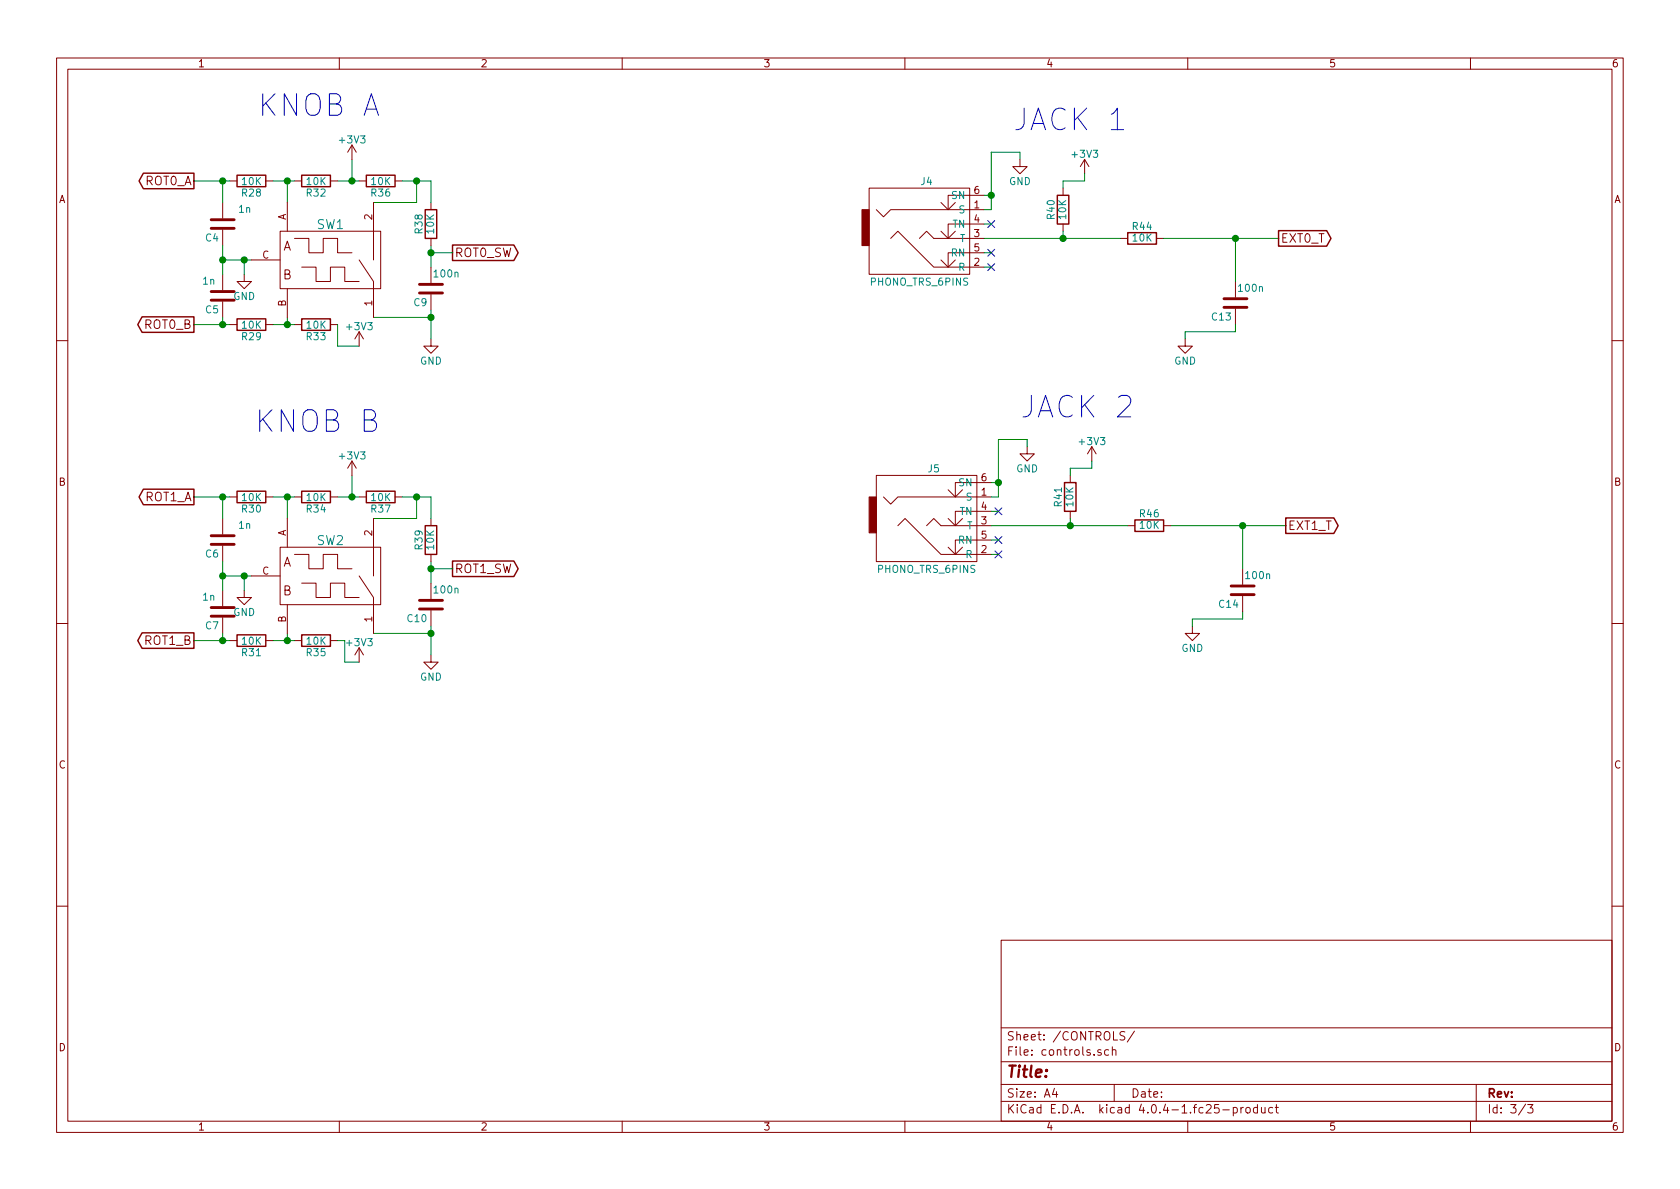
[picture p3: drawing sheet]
<svg xmlns="http://www.w3.org/2000/svg" width="297mm" height="210mm" viewBox="0 0 297 210" stroke-linecap="round" stroke-linejoin="round" font-family="sans-serif">
<g fill="none" stroke="#840000" stroke-width=".18">
<path d="M10 10.3h277v189.9h-277zM12 12.2h273v186.1h-273zM60 10.3v1.9M110 10.3v1.9M160 10.3v1.9M210 10.3v1.9M260 10.3v1.9M39.4 35.8v2.8M40.6 32h1.3M47 32h1.3M50.8 35.8v5.1M52.1 32h1.2"/>
<path d="M58.4 32h1.3M62.2 25.6l-.7 1.3M62.2 25.6v2.6M62.2 25.6l.8 1.3M63.5 32h1.3M66 35.8v10.2M69.8 32h1.3M76.2 35.8v1.3M153.7 33.3h17.7v15.2h-17.7zM154.9 37.1l1.3 1.2 1.3-1.2h16.5M166.4 35.8l1.2 1.3 1.3-1.3M174 39.6h-6.4v2.6"/>
<path d="M174 34.5h-6.4v2.6M180.3 28.2v1.3h1.3l-1.3 1.2-1.2-1.2h1.2M188 33.3v1.2M188 39.6v1.3M191.8 28.2l-.8 1.3M191.8 28.2v2.5M191.8 28.2l.7 1.3M39.4 40.6v2.8M39.4 48.5v2.8M39.4 53.3v2.8M40.6 57.4h1.3M43.2 48.5v1.3h1.2l-1.2 1.2-1.3-1.2h1.3"/>
<path d="M44.4 46h5.1M47 57.4h1.3M49.5 40.9h17.8v10.1h-17.8zM50.8 51v5.1M52.1 42.2h2.5v2.5h2.5v-2.5h2.6v2.5h2.5M52.1 57.4h1.2M53.3 47.2h2.6v2.6h2.5v-2.6h2.6v2.6h2.5M58.4 57.4h1.3M63.5 46l2.5 3.8v6.3M63.5 58.7l-.8 1.2M63.5 58.7v2.5M63.5 58.7l.8 1.2"/>
<path d="M76.2 59.9v1.3h1.3l-1.3 1.3-1.3-1.3h1.3M76.2 42.2v1.2M76.2 47.2v2.8M76.2 52.1v2.8M157.5 42.2l1.2-1.3 6.4 6.3h8.9M162.6 42.2l1.2-1.3 1.3 1.3h8.9M166.4 46l1.2 1.2 1.3-1.2M166.4 40.9l1.2 1.3 1.3-1.3M174 44.7h-6.4v2.5M198.1 42.2h1.3M204.5 42.2h1.2M209.5 59.9v1.3h1.3l-1.3 1.3-1.2-1.3h1.2"/>
<path d="M218.4 49.8v2.8M218.4 54.6v2.8M10 60.2h2M181.6 79v1.3h1.3l-1.3 1.2-1.3-1.2h1.3M193 79l-.7 1.3M193 79v2.5M193 79l.8 1.3M285 60.2h2M39.4 91.7v2.8M39.4 96.5v2.8M40.6 87.9h1.3M47 87.9h1.3"/>
<path d="M49.5 96.8h17.8v10.1h-17.8zM50.8 91.7v5.1M52.1 98h2.5v2.6h2.5v-2.6h2.6v2.6h2.5M52.1 87.9h1.2M58.4 87.9h1.3M62.2 81.5v2.6M62.2 81.5l-.7 1.3M62.2 81.5l.8 1.3M63.5 87.9h1.3M66 91.7v10.1M69.8 87.9h1.3M76.2 91.7v1.3"/>
<path d="M76.2 98v1.3M154.9 84.1h17.8v15.2h-17.8zM156.2 87.9l1.3 1.2 1.2-1.2h16.6M158.7 93l1.3-1.3 6.4 6.3h8.9M163.8 93l1.3-1.3 1.3 1.3h8.9M167.6 96.8l1.3 1.2 1.3-1.2M167.6 91.7l1.3 1.3 1.3-1.3M167.6 86.6l1.3 1.3 1.3-1.3M175.3 95.5h-6.4v2.5M175.3 90.4h-6.4v2.6M175.3 85.3h-6.4v2.6M189.2 84.1v1.2"/>
<path d="M189.2 90.4v1.3M199.4 93h1.3M205.7 93h1.3M10 110.3h2M39.4 104.4v2.8M39.4 109.2v2.8M40.6 113.3h1.3M43.2 104.4v1.3h1.2l-1.2 1.2-1.3-1.2h1.3M44.4 101.8h5.1M47 113.3h1.3M50.8 106.9v5.1M52.1 113.3h1.2"/>
<path d="M53.3 103.1h2.6v2.6h2.5v-2.6h2.6v2.6h2.5M58.4 113.3h1.3M63.5 101.8l2.5 3.9v6.3M63.5 114.5v2.6M63.5 114.5l-.8 1.3M63.5 114.5l.8 1.3M76.2 115.8v1.3h1.3l-1.3 1.3-1.3-1.3h1.3M76.2 103.1v2.8M76.2 107.9v2.8M210.8 110.7v1.3h1.3l-1.3 1.3-1.3-1.3h1.3M219.7 100.6v2.8M219.7 105.4v2.8"/>
<path d="M285 110.3h2M10 160.2h2M177 166.3h108v32h-108zM285 160.2h2M60 198.3v1.9M110 198.3v1.9M160 198.3v1.9M177 194.8h108M177 191.8h108M177 187.8h108M177 181.8h108M186.4 192.5l-.3 1h.9"/>
<path d="M186.8 193v1M194.7 185.7a.37 .37 0 0 0-.6 .1l.1 .2 .5 .2v.1l-.2 .3-.4-.1M196 185.7l-.4-.1-.3 .3 .1 .6 .2 .1 .4-.1M196.7 185.7l.2-.1 .4 .1v.9M196.7 185.1v1.5M197 191.8v3M198.9 182.5l-.6-.1-.3 .3 .1 .3 .7 .4v.4a.62 .62 0 0 1-.8 0M200.6 182.3l-1.3 2M210 198.3v1.9M216.2 196.3h1.1M218.1 195.9l.4-.1 .3 .3-.2 .6h-.5M218.1 195.8v1.5"/>
<path d="M219.4 195.8v1M219.8 195.8l-.4 .3M220.3 196l.2-.2 .5 .2 .1 .5-.2 .2-.4 .1-.2-.1zM222.3 195.9l-.4-.1-.3 .3 .1 .6 .2 .1 .4-.1M222.3 195.3v1.5M223 195.8l.1 .9 .4 .1 .2-.1M223.7 195.8v1M225 195.9l-.4-.1-.3 .3 .1 .6 .2 .1 .4-.1M225.5 195.8h.5M225.7 195.3v1.3l.3 .2M260 198.3v1.9M261 191.8v6.5"/>
<path d="M269.7 195.2l-1.2 2M270.1 195.3h.9l-.5 .6 .5 .1v.7l-.2 .1-.7-.1"/>
</g>
<g fill="#840000" stroke="#840000" stroke-width=".18">
<path d="M152.4 37.1h1.3v6.3h-1.3z"/>
<path d="M153.7 87.9h1.2v6.3h-1.2z"/>
</g>
<g fill="none" stroke="#840000" stroke-width=".25">
<path d="M25.3 30.6h9v2.8h-9l-.7-1.4zM41.9 31h5.1v2h-5.1zM53.3 31h5.1v2h-5.1zM64.8 31h5v2h-5zM75.2 37.1h2v5.1h-2zM186.9 34.5h2.1v5.1h-2.1zM25.1 56h9.2v2.8h-9.2l-.7-1.4zM41.9 56.4h5.1v2h-5.1zM53.3 56.4h5.1v2h-5.1zM80 43.3h10.9l.7 1.4-.7 1.4h-10.9zM199.4 41.1h5.1v2.1h-5.1zM226.1 40.8h8.5l.7 1.4-.7 1.3h-8.5z"/>
<path d="M25.3 86.5h9v2.7h-9l-.7-1.3zM41.9 86.9h5.1v2h-5.1zM53.3 86.9h5.1v2h-5.1zM64.8 86.9h5v2h-5zM75.2 93h2v5h-2zM80 99.2h10.9l.7 1.4-.7 1.3h-10.9zM188.2 85.3h2v5.1h-2zM200.7 91.9h5v2.1h-5zM227.3 91.6h8.5l.8 1.4-.8 1.3h-8.5zM25.1 111.9h9.2v2.7h-9.2l-.7-1.3zM41.9 112.3h5.1v2h-5.1zM53.3 112.3h5.1v2h-5.1z"/>
</g>
<g fill="none" stroke="#840000" stroke-width=".51">
<path d="M37.3 38.9h4.1M37.3 40.4h4.1M37.3 51.6h4.1M37.3 53.1h4.1M74.2 50.3h4M74.2 51.8h4M216.4 52.8h4.1M216.4 54.4h4.1M37.3 94.7h4.1M37.3 96.3h4.1M37.3 107.4h4.1M37.3 109h4.1"/>
<path d="M74.2 106.2h4M74.2 107.7h4M217.7 103.6h4M217.7 105.2h4"/>
</g>
<g fill="none" stroke="#008400" stroke-width=".18">
<path d="M34.3 32h6.3M39.4 32v3.8M48.3 32h3.8M50.8 32v3.8M59.7 32h3.8M62.2 28.2v3.8M71.1 32h5.1v3.8M73.7 32v3.8h-7.7M174 34.5h1.3M174 39.6h1.3M180.3 28.2v-1.3h-5v10.2h-1.3M191.8 30.7v1.3h-3.8v1.3"/>
<path d="M34.3 57.4h6.3M39.4 43.4v5.1M39.4 56.1v1.3M39.4 46h5M43.2 46v2.5M48.3 57.4h3.8M50.8 56.1v1.3M59.7 57.4v3.8h3.8M66 56.1h10.2M76.2 43.4v3.8M76.2 54.9v5M76.2 44.7h3.8"/>
<path d="M174 44.7h1.3M174 42.2h24.1M174 47.2h1.3M188 40.9v1.3M205.7 42.2h20.4M218.4 42.2v7.6M218.4 57.4v1.3h-8.9v1.2M181.6 79v-1.3h-5.1v10.2h-1.2M34.3 87.9h6.3M39.4 87.9v3.8M39.4 99.3v5.1M48.3 87.9h3.8"/>
<path d="M50.8 87.9v3.8M59.7 87.9h3.8M62.2 84.1v3.8M71.1 87.9h5.1v3.8M73.7 87.9v3.8h-7.7M76.2 99.3v3.8M175.3 93h24.1M175.3 85.3h1.2M175.3 90.4h1.2M175.3 95.5h1.2M175.3 98h1.2M189.2 91.7v1.3"/>
<path d="M193 81.5v1.3h-3.8v1.3M207 93h20.3M219.7 93v7.6M34.3 113.3h6.3M39.4 112v1.3M39.4 101.8h5M43.2 101.8v2.6M48.3 113.3h3.8M50.8 112v1.3M59.7 113.3h1.3v3.8h2.5M66 112h10.2M76.2 110.7v5.1"/>
<path d="M76.2 100.6h3.8M219.7 108.2v1.3h-8.9v1.2"/>
</g>
<g fill="#008400" stroke="#008400" stroke-width=".25">
<circle cx="73.7" cy="32" r=".51"/>
<circle cx="62.2" cy="32" r=".51"/>
<circle cx="50.8" cy="32" r=".51"/>
<circle cx="43.2" cy="46" r=".51"/>
<circle cx="39.4" cy="46" r=".51"/>
<circle cx="39.4" cy="32" r=".51"/>
<circle cx="39.4" cy="57.4" r=".51"/>
<circle cx="50.8" cy="57.4" r=".51"/>
<circle cx="76.2" cy="56.1" r=".51"/>
<circle cx="76.2" cy="44.7" r=".51"/>
<circle cx="73.7" cy="87.9" r=".51"/>
<circle cx="62.2" cy="87.9" r=".51"/>
<circle cx="50.8" cy="87.9" r=".51"/>
<circle cx="43.2" cy="101.8" r=".51"/>
<circle cx="39.4" cy="101.8" r=".51"/>
<circle cx="39.4" cy="87.9" r=".51"/>
<circle cx="39.4" cy="113.3" r=".51"/>
<circle cx="50.8" cy="113.3" r=".51"/>
<circle cx="76.2" cy="112" r=".51"/>
<circle cx="76.2" cy="100.6" r=".51"/>
<circle cx="188" cy="42.2" r=".51"/>
<circle cx="218.4" cy="42.2" r=".51"/>
<circle cx="175.3" cy="34.5" r=".51"/>
<circle cx="189.2" cy="93" r=".51"/>
<circle cx="219.7" cy="93" r=".51"/>
<circle cx="176.5" cy="85.3" r=".51"/>
</g>
<path d="M174.7 39l1.2 1.2M175.9 39l-1.2 1.2M174.7 44.1l1.2 1.2M174.7 46.6l1.2 1.2M175.9 44.1l-1.2 1.2M175.9 46.6l-1.2 1.2M175.9 89.8l1.2 1.2M175.9 94.9l1.2 1.2M175.9 97.4l1.2 1.2M177.1 89.8l-1.2 1.2M177.1 94.9l-1.2 1.2M177.1 97.4l-1.2 1.2" fill="none" stroke="#000084" stroke-width=".18"/>
<g font-size="5.3" fill="#0000c2">
<text x="46.4" y="20.6">KNOB A</text>
<text x="180.5" y="23.1">JACK 1</text>
<text x="46.4" y="76.4">KNOB B</text>
<text x="181.8" y="73.9">JACK 2</text>
</g>
<text font-size="2.8" fill="#840000" x="178" y="190.5">Title:</text>
<g font-size="2.2" fill="#008484">
<text x="56" y="40.5">SW1</text>
<text x="56" y="96.4">SW2</text>
</g>
<g font-size="2.2" fill="#840000">
<text x="50" y="44.3">A</text>
<text x="50" y="49.4">B</text>
<text x="50" y="100.2">A</text>
<text x="50" y="105.3">B</text>
</g>
<g font-size="2.1" fill="#840000">
<text x="25.5" y="32.8">ROT0_A</text>
<text x="80.4" y="45.5">ROT0_SW</text>
<text x="226.5" y="42.9">EXT0_T</text>
<text x="25.5" y="58.2">ROT0_B</text>
<text x="25.5" y="88.6">ROT1_A</text>
<text x="227.7" y="93.7">EXT1_T</text>
<text x="80.4" y="101.3">ROT1_SW</text>
<text x="25.5" y="114">ROT1_B</text>
<text x="178" y="184">Sheet: /CONTROLS/</text>
<text x="178" y="186.7">File: controls.sch</text>
<text x="178" y="196.9">KiCad E.D.A. kicad 4.0.4-1.fc25-product</text>
<text x="178" y="194.1">Size: A4</text>
<text x="200" y="194.1">Date:</text>
<text x="263" y="194.1">Rev:</text>
<text x="263" y="196.9">Id: 3/3</text>
</g>
<g font-size="1.8" fill="#840000">
<text x="35" y="11.9">1</text>
<text x="85" y="11.9">2</text>
<text x="135" y="11.9">3</text>
<text x="185" y="11.9">4</text>
<text x="235" y="11.9">5</text>
<text x="285" y="11.9">6</text>
<text x="10.4" y="35.9">A</text>
<text x="172.2" y="34.3">6</text>
<text x="285.4" y="35.9">A</text>
<text x="50.5" y="39" transform="rotate(-90 50.5 39)">A</text>
<text x="65.8" y="38.8" transform="rotate(-90 65.8 38.8)">2</text>
<text x="172.2" y="36.8">1</text>
<text x="172.2" y="41.9">3</text>
<text x="172.2" y="39.4">4</text>
<text x="46.4" y="45.7">C</text>
<text x="172.2" y="47">2</text>
<text x="172.2" y="44.4">5</text>
<text x="50.5" y="54.2" transform="rotate(-90 50.5 54.2)">B</text>
<text x="65.8" y="54.1" transform="rotate(-90 65.8 54.1)">1</text>
<text x="10.4" y="85.9">B</text>
<text x="173.5" y="87.6">1</text>
<text x="173.5" y="85.1">6</text>
<text x="285.4" y="85.9">B</text>
<text x="50.5" y="94.9" transform="rotate(-90 50.5 94.9)">A</text>
<text x="65.8" y="94.7" transform="rotate(-90 65.8 94.7)">2</text>
<text x="173.5" y="92.7">3</text>
<text x="173.5" y="90.2">4</text>
<text x="173.5" y="95.2">5</text>
<text x="46.4" y="101.6">C</text>
<text x="173.5" y="97.8">2</text>
<text x="50.5" y="110.1" transform="rotate(-90 50.5 110.1)">B</text>
<text x="65.8" y="110" transform="rotate(-90 65.8 110)">1</text>
<text x="10.4" y="135.9">C</text>
<text x="285.4" y="135.9">C</text>
<text x="10.4" y="185.9">D</text>
<text x="285.4" y="185.9">D</text>
<text x="35" y="199.9">1</text>
<text x="85" y="199.9">2</text>
<text x="135" y="199.9">3</text>
<text x="185" y="199.9">4</text>
<text x="235" y="199.9">5</text>
<text x="285" y="199.9">6</text>
</g>
<g font-size="1.8" fill="#008484">
<text x="60.1" y="25.3">+3V3</text>
<text x="189.7" y="27.9">+3V3</text>
<text x="42.8" y="34.7">R28</text>
<text x="42.8" y="32.7">10K</text>
<text x="54.3" y="34.7">R32</text>
<text x="54.3" y="32.7">10K</text>
<text x="65.7" y="34.7">R36</text>
<text x="65.7" y="32.7">10K</text>
<text x="162.9" y="32.7">J4</text>
<text x="168.2" y="35.2">SN</text>
<text x="178.4" y="32.7">GND</text>
<text x="42.2" y="37.6">1n</text>
<text x="74.7" y="41.2" transform="rotate(-90 74.7 41.2)">R38</text>
<text x="76.7" y="41.2" transform="rotate(-90 76.7 41.2)">10K</text>
<text x="168.3" y="40.3">TN</text>
<text x="169.5" y="37.7">S</text>
<text x="186.5" y="38.7" transform="rotate(-90 186.5 38.7)">R40</text>
<text x="188.5" y="38.7" transform="rotate(-90 188.5 38.7)">10K</text>
<text x="200.3" y="40.7">R44</text>
<text x="36.4" y="42.7">C4</text>
<text x="168.1" y="45.3">RN</text>
<text x="169.4" y="47.9">R</text>
<text x="169.6" y="42.8">T</text>
<text x="200.3" y="42.7">10K</text>
<text x="35.9" y="50.3">1n</text>
<text x="41.2" y="53">GND</text>
<text x="76.9" y="49">100n</text>
<text x="154" y="50.5">PHONO_TRS_6PINS</text>
<text x="219.1" y="51.6">100n</text>
<text x="36.4" y="55.4">C5</text>
<text x="42.8" y="58.1">10K</text>
<text x="54.3" y="58.1">10K</text>
<text x="61.4" y="58.4">+3V3</text>
<text x="73.2" y="54.1">C9</text>
<text x="214.3" y="56.7">C13</text>
<text x="42.8" y="60.1">R29</text>
<text x="54.3" y="60.1">R33</text>
<text x="74.2" y="64.5">GND</text>
<text x="207.6" y="64.5">GND</text>
<text x="60.1" y="81.2">+3V3</text>
<text x="164.1" y="83.5">J5</text>
<text x="179.7" y="83.5">GND</text>
<text x="191" y="78.7">+3V3</text>
<text x="42.8" y="88.6">10K</text>
<text x="54.3" y="88.6">10K</text>
<text x="65.7" y="88.6">10K</text>
<text x="169.5" y="86">SN</text>
<text x="170.8" y="88.5">S</text>
<text x="187.7" y="89.5" transform="rotate(-90 187.7 89.5)">R41</text>
<text x="189.8" y="89.5" transform="rotate(-90 189.8 89.5)">10K</text>
<text x="42.2" y="93.5">1n</text>
<text x="42.8" y="90.6">R30</text>
<text x="54.3" y="90.6">R34</text>
<text x="65.7" y="90.6">R37</text>
<text x="169.6" y="91.1">TN</text>
<text x="170.9" y="93.6">T</text>
<text x="201.6" y="91.5">R46</text>
<text x="201.6" y="93.5">10K</text>
<text x="36.4" y="98.6">C6</text>
<text x="74.7" y="97.1" transform="rotate(-90 74.7 97.1)">R39</text>
<text x="76.7" y="97.1" transform="rotate(-90 76.7 97.1)">10K</text>
<text x="155.3" y="101.3">PHONO_TRS_6PINS</text>
<text x="169.4" y="96.1">RN</text>
<text x="170.7" y="98.7">R</text>
<text x="35.9" y="106.2">1n</text>
<text x="76.9" y="104.9">100n</text>
<text x="215.6" y="107.5">C14</text>
<text x="220.4" y="102.4">100n</text>
<text x="36.4" y="111.3">C7</text>
<text x="41.2" y="108.9">GND</text>
<text x="42.8" y="114">10K</text>
<text x="54.3" y="114">10K</text>
<text x="72.1" y="110">C10</text>
<text x="42.8" y="116">R31</text>
<text x="54.3" y="116">R35</text>
<text x="61.4" y="114.2">+3V3</text>
<text x="208.9" y="115.3">GND</text>
<text x="74.2" y="120.3">GND</text>
</g>
</svg>
